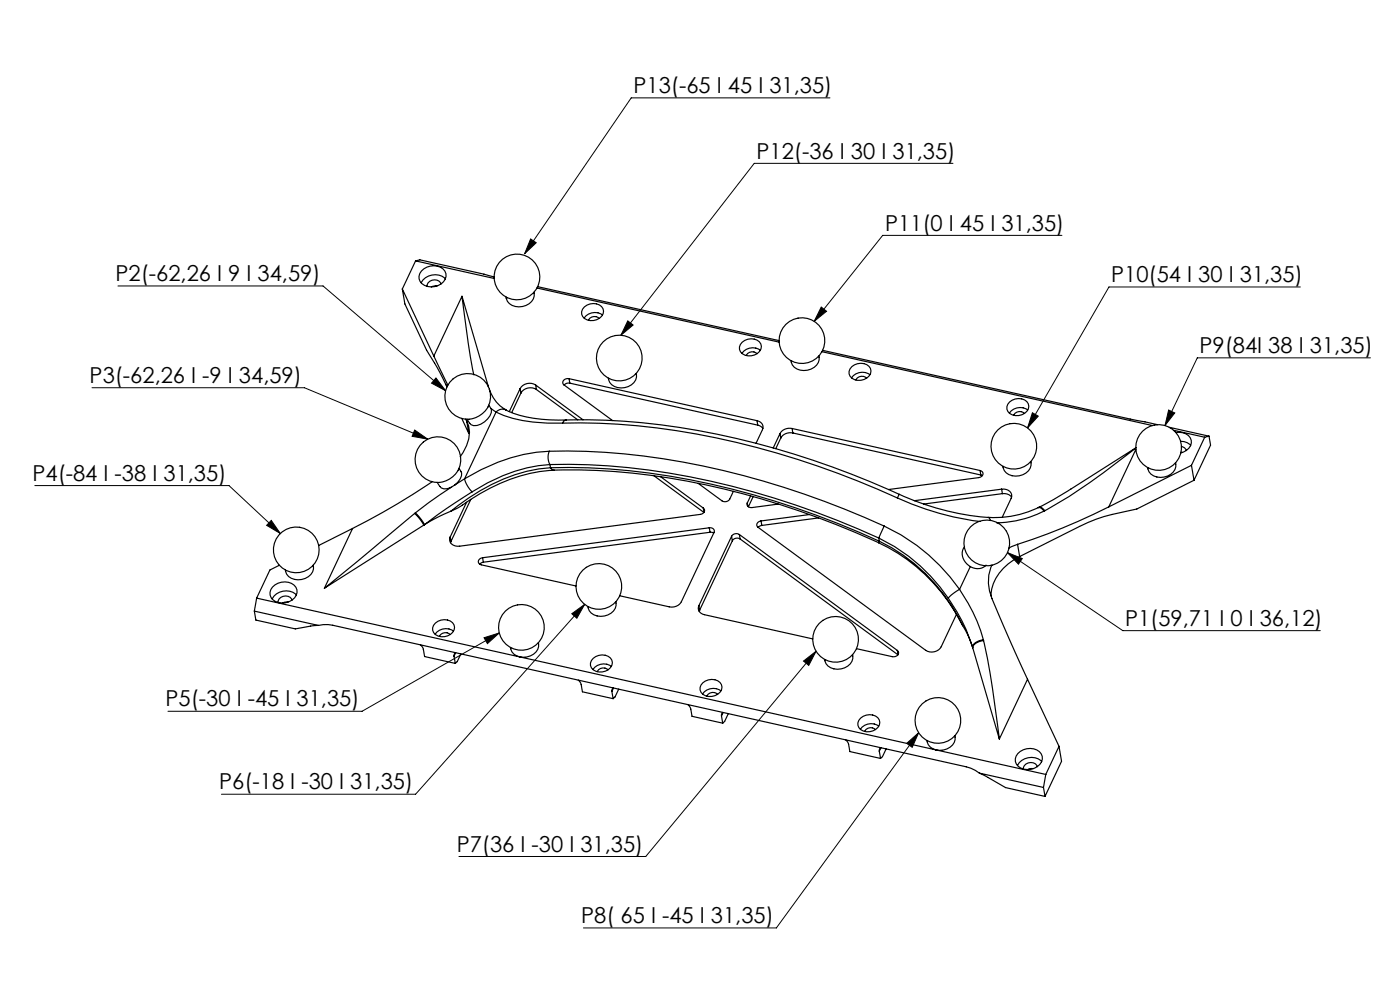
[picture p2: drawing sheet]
<svg xmlns="http://www.w3.org/2000/svg" width="297mm" height="210mm" viewBox="0 0 297 210" stroke-linecap="round" stroke-linejoin="round" font-family="sans-serif">
<g fill="none" stroke="#000" stroke-width=".21">
<path d="M176.1 20.8h-42.2l-22.6 33M202.2 34.6h-42.2l-28.3 36.5M112.6 50.7l1.2 .8-2.5 2.3zM225.3 49.9h-38l-14.6 18.3M25 60.7h43.5l26 22.2M133.2 68.1l1.1 .8-2.6 2.2zM174.2 65.1l1.1 .9-2.6 2.2zM275.9 60.9h-40.6l-17.3 29.9M290.7 75.9h-36.7l-6.9 14.4M19.5 82.2h45.1l26.1 11M88 91.2l2.7 2-3.3-.7zM92.5 80.2l2 2.7-2.9-1.6z"/>
<path d="M219 87.6l1.3 .7-2.3 2.5zM247.9 87l1.3 .6-2.1 2.7zM7.4 103h41.2l10.9 10.2M57.5 110.4l2 2.8-2.9-1.8zM213.7 117.2l3.2 1.3-.8 1.2zM213.7 117.2l24.5 16.6h41.9M102.7 135.3l3.2-1-2.5 2.2zM105.9 134.3l-29.1 16.6h-41.2M121.3 130.2l2.7-2-1.6 2.9zM124 128.2l-35.8 40.3h-41.2M173.1 138.1l-36.1 43.6h-39.6M170.5 140.2l2.6-2.1-1.5 3z"/>
<path d="M192.4 157.7l2.5-2.3-1.4 3.1zM194.9 155.4l-30.2 41.4h-40.9"/>
</g>
<path d="M213.7 117.2l3.2 1.3-.8 1.2zM92.5 80.2l2 2.7-2.9-1.6zM88 91.2l2.7 2-3.3-.7zM57.5 110.4l2 2.8-2.9-1.8zM102.7 135.3l3.2-1-2.5 2.2zM121.3 130.2l2.7-2-1.6 2.9zM170.5 140.2l2.6-2.1-1.5 3zM192.4 157.7l2.5-2.3-1.4 3.1zM247.9 87l1.3 .6-2.1 2.7zM219 87.6l1.3 .7-2.3 2.5zM174.2 65.1l1.1 .9-2.6 2.2zM133.2 68.1l1.1 .8-2.6 2.2zM112.6 50.7l1.2 .8-2.5 2.3z" fill="#000"/>
<g fill="none" stroke="#000" stroke-width=".25">
<path d="M88.2 55.3l.9-.2 15.7 3.6M88.2 55.3l-2.8 6M88.2 55.3l16.6 3.8M89.4 57.5a3.3 3.3 0 0 1 5 0 2.19 2.19 0 0 1-1.5 3.1 2.94 2.94 0 0 1-4-1.4v-.6zM94.5 59.1a3.3 3.3 0 0 0-5.2 .9M85.4 61.3l.5 3.2 4.6 9.8 2.2 3.6 2.1 4.2M85.4 61.3l6.6 14.2M92 75.5l3 6.2M92.7 60.7l-1.2 .2M93.6 60.2a1.56 1.56 0 0 0-1.7-.8 1.56 1.56 0 0 0-1.3 1.3M98 62.8l.4 3.1a138.7 138.7 0 0 0 2.1 13.6M98 62.8l5.6 19.3"/>
<path d="M98 62.8l-6 12.7M113.3 62a2.53 2.53 0 0 1-2.5 3 2.6 2.6 0 0 1-3.4-2M113.9 61.1l51.4 11.5M114.1 60.8l51.2 11.5M124 65.1a2.63 2.63 0 0 1 3.9 .4 2.03 2.03 0 0 1-2 2.5 1.84 1.84 0 0 1-1.9-.5 1.84 1.84 0 0 1-.4-1.9zM127.1 67.6a1.42 1.42 0 0 0-2.3 .3M127.8 66.8a2.77 2.77 0 0 0-3.9 .7M135 79.2a2.53 2.53 0 0 1-2.5 3 2.6 2.6 0 0 1-3.4-2M157.5 72.6a2.63 2.63 0 0 1 3.9 .4 2.03 2.03 0 0 1-2 2.5 1.84 1.84 0 0 1-1.9-.5 1.84 1.84 0 0 1-.4-1.9zM160.6 75a1.42 1.42 0 0 0-2.3 .4M161.3 74.3a2.77 2.77 0 0 0-3.9 .7M173.7 75.5a2.53 2.53 0 0 1-2.4 3 2.6 2.6 0 0 1-3.5-2"/>
<path d="M174.4 74.6l70.1 15.7M174.5 74.3l71.1 15.8M180.7 77.8a2.63 2.63 0 0 1 4 .4 2.04 2.04 0 0 1-2.1 2.5 1.84 1.84 0 0 1-1.9-.5 1.84 1.84 0 0 1-.4-1.9zM184.6 79.5a2.77 2.77 0 0 0-4 .7M97.4 99.4l.4 .6M98 88.8l1.5 3.1-.5-2.5M98.8 88.9l.2 .5M99 89.4a7.2 7.2 0 0 1-1.4 7.5M103.7 86l.4 .6M103.8 82.5a7.3 7.3 0 0 0 3.5 4.4M105.2 87.4a29.6 29.6 0 0 0 14.1 2.4M105.2 87.4l-1-.7a3.1 3.1 0 0 1-2.2 3.3 1.87 1.87 0 0 1-2.9-1.1"/>
<path d="M105.2 87.4l-6.6 14.2M107.3 86.9a25.7 25.7 0 0 0 12.8 2.2M107.3 86.9h-.1a1.76 1.76 0 0 0-2 .5M110.3 82.4l-2.3 4.9M110.3 82.4l.2 1M110.5 83.4l-1.9 4.1M113.6 81.7a2.35 2.35 0 0 0-3.3 .7M113.6 81.7l10.1 7.3M113.6 81.7l.2 .9M113.8 82.6a2.35 2.35 0 0 0-3.3 .8M113.8 82.6l8.8 6.5M116.5 95.7a157.2 157.2 0 0 1 58.4 10.6l8.5 3.4 4.2 1.9"/>
<path d="M116.5 95.7a37.1 37.1 0 0 0-17.9 5.9M116.5 95.7a3.3 3.3 0 0 0 .2 2.8M116.7 98.5a152.8 152.8 0 0 1 56.5 10.2l8.8 3.5 4.4 1.9M116.7 98.5a34 34 0 0 0-16.5 5.8M116.7 98.5l.1 .7M116.8 99.2l.6 .5a149.7 149.7 0 0 1 56.1 10.1l7.9 3.1 5 2.2M116.8 99.2a151.2 151.2 0 0 1 56.5 10.1l4.4 1.7 8.8 3.8M116.8 99.2a36.7 36.7 0 0 0-19.6 8l-1.6 1.3M117.6 99.8a36 36 0 0 0-19.5 7.4M119.3 89.8a157.2 157.2 0 0 1 58.4 10.6l8.5 3.4 4.2 1.8M120.1 89.1a157.1 157.1 0 0 1 60.5 11.5l10.2 4.3M120.1 89.1l-.4 .2-.4 .5"/>
<path d="M120.7 80.3a.87 .87 0 0 0-1.1 .2 .87 .87 0 0 0 .1 1.2l10.3 7.5M120.7 80.3l39.9 8.9M120.7 80.3l.2 1M120.9 81.3a1.22 1.22 0 0 0-1.2 .4M120.9 81.3l39.9 8.9M160.6 89.2a1.37 1.37 0 0 1 1.2 1.9l-1.4 2.9M160.6 89.2l.2 1M160.8 90.2l.6 .3 .4 .4M165.5 92l-1.5 3M165.5 92l.1 .9M165.6 92.9l-1 2.3M168 90.9a2.34 2.34 0 0 0-2.5 1.1"/>
<path d="M168 90.9l39.9 8.9M168 90.9l.2 .9M168.2 91.8a2.34 2.34 0 0 0-2.6 1.1M168.2 91.8l39.9 9M183.8 80.2a1.42 1.42 0 0 0-2.2 .4M207.9 99.8a.77 .77 0 0 1 .6 .9 .77 .77 0 0 1-.9 .6l-19.1 2.5M207.9 99.8l.2 1M214.2 85.3a2.63 2.63 0 0 1 3.9 .3 2.03 2.03 0 0 1-2 2.5 1.84 1.84 0 0 1-1.9-.4 1.84 1.84 0 0 1-.4-2zM217.3 87.7a1.42 1.42 0 0 0-2.3 .4M218 87a2.77 2.77 0 0 0-3.9 .6M218.7 97.9a2.53 2.53 0 0 1-2.5 3 2.6 2.6 0 0 1-3.4-2M240.9 95l-14.3 9.1-6.2 3.5"/>
<path d="M241 95.3l-5.8 12.2M241 95a138.3 138.3 0 0 1-19.4 13.3M248.1 90.6l8.4 1.9M249 91.3l6.6 1.4M249.4 98.2a2.53 2.53 0 0 1-2.4 3 2.6 2.6 0 0 1-3.5-2M249.5 91.8a2.51 2.51 0 0 1 3.2 2.2 2.71 2.71 0 0 1-2.2 2.1M250.5 93.6a2.99 2.99 0 0 1 2.1 .9M250.5 96h.3M250.6 94.7a1.19 1.19 0 0 1 1.1 .9M252.8 98.7l-17.6 8.8M252.8 98.7l.5 3.2M255.6 92.7l-2.8 6"/>
<path d="M256.5 92.5l-.9 .2M256.5 92.5l.3 1.9-3.5 7.5M59.3 119.9l-2 1-2.9 6M66.4 119.9a2.53 2.53 0 0 1-2.4 3 2.6 2.6 0 0 1-3.5-2M74.8 112.1l-7.2 3.6M74.8 112.1l-6 12.7M88 108.9l-19.2 15.9M88 108.9l1.1 1.2 .8 1.3M88.1 108.8l1.1 1.2 .9 1.3M88.1 108.8l-.1 .1M89.9 111.4l-21.1 13.4M90.1 111.3l-.2 .1"/>
<path d="M91.7 102.2l-1.1 .7a151.2 151.2 0 0 1-15.8 9.2M92.8 102.3l.5 .9a1.71 1.71 0 0 0 2.4 .2M95.5 113.9l.2 1M95.6 108.5l-2.8 1.3-2.7 1.5M95.7 114.9l-.1 .2M95.7 103.4l-4.7 3.2-2.9 2.2M96.5 102.8l-.8 .6M97.8 100.1a1.88 1.88 0 0 1-.7 2.2l-.6 .5M98.1 107.2l-2.5 1.3M98.6 101.6a5.7 5.7 0 0 0 1.6 2.7M98.6 101.6l-2.1 1.2M99 106.5l-3.5 7.4"/>
<path d="M99.9 105.9l-4.2 9M100.2 104.3l-5.5 3.6-4.6 3.4M102.4 118.3a.77 .77 0 0 0-.9 .6 .77 .77 0 0 0 .6 .9l20.1 4.5M102.4 118.3l.1 1M102.5 119.3l-.7 .4M138.7 100.9l10.6 7.8-.1-.9M140.2 101.1l9 6.7M148.1 102.5l5.1 3.7a1.18 1.18 0 0 0 1.6-.3l.8-1.7M149.2 107.8a.78 .78 0 0 1 .2 .9 .78 .78 0 0 1-.8 .4l-51.1 6.8a1.56 1.56 0 0 1-1.6-.4 1.56 1.56 0 0 1-.4-1.6M150.5 112a.78 .78 0 0 1 .8 .1 .78 .78 0 0 1 .2 .8l-7 14.7a2.34 2.34 0 0 1-2.5 1.1l-10.5-2.3M150.5 112l-48.1 6.3M150.5 112l.1 .9"/>
<path d="M150.6 112.9l.8 .2M150.6 112.9l-48.1 6.4M155.2 113.8l-6.9 14.7M155.2 113.8l.2 .9M155.4 114.7l-7 14.7M156.8 113.4a1.18 1.18 0 0 0-1.6 .4M156.8 113.4l33.6 24.6M156.8 113.4l.2 .9M157 114.3a1.18 1.18 0 0 0-1.6 .4M157 114.3l33.5 24.6M158.5 106.7a.78 .78 0 0 0 .2 .8 .78 .78 0 0 0 .8 .2l5.6-.8M158.5 106.7l.2 .7"/>
<path d="M159.2 105.2l-.7 1.5M159.8 105.3l-1 2.2M161.4 110.5a.78 .78 0 0 0-.8 .4 .78 .78 0 0 0 .2 1l35.6 26a2.35 2.35 0 0 0 3.3-.7l3.2-6.9M161.4 110.5l.2 1M161.6 111.5l-.8 .4M171.7 109.1l-10.3 1.4M173.7 109.9l-12.1 1.6M186.4 115.1a38 38 0 0 1 17.8 17.6M186.4 114.1a37.4 37.4 0 0 1 14.8 12.8M186.4 114.1l.1 .7M186.5 114.8a38.1 38.1 0 0 1 17.7 17.9M186.5 114.8l-.1 .3"/>
<path d="M187.6 111.6a40.1 40.1 0 0 1 16 13.4M187.6 111.6l-1.2 2.5M190.4 105.6a59.2 59.2 0 0 0 17.5 5M190.8 104.9l-.4 .7M190.8 104.9a55.7 55.7 0 0 0 18.8 4.9M204.6 116a2.87 2.87 0 0 0 1.2 4.2M208.1 100.8l.3 .1M209.2 119.9a2.6 2.6 0 0 1-3.4 .3M210.5 119.9a8.2 8.2 0 0 0-.1 7.1l7.6 17.1M212.5 103.8a1.56 1.56 0 0 1 1.6 .3 1.56 1.56 0 0 1 .4 1.6l-1.9 4M212.5 103.8l-18.5 2.4M212.5 103.8l.2 .9"/>
<path d="M212.7 104.7a2.04 2.04 0 0 1 1.9 .7M212.7 104.7l-16.7 2.2M215.9 115.5l-1.9 .8M215.9 115.5l.4 2.6M216.3 118.1a10.1 10.1 0 0 0-6.1 8.3M220.3 107.7h.4l.8 .7M220.4 107.6a20.9 20.9 0 0 1-10.8 2.1l.3 .2 .2 .5M220.4 107.6h.5l.7 .7M221.5 108.4a22.7 22.7 0 0 1-10.1 2.5M221.6 108.3l-.1 .1M235.2 107.5a131.5 131.5 0 0 1-19.3 8M253.3 101.9l-12.1 6.1a40.7 40.7 0 0 0-12.2 3.7l-12.7 6.4"/>
<path d="M54 129.6l.3 1.9 8.4 1.9 3.4-.6 1.5-.1M54 129.6l13.6 3.1M54.4 126.9l-.4 2.7M54.4 126.9l167.5 37.4M57.8 124.5a3.3 3.3 0 0 1 5 .1 2.19 2.19 0 0 1-1.5 3 2.94 2.94 0 0 1-4-1.4v-.5zM61.1 127.7l-1.2 .2M61.9 127.3a1.56 1.56 0 0 0-1.6-.9 1.56 1.56 0 0 0-1.3 1.4M62.9 126.2a3.3 3.3 0 0 0-5.2 .9M67.6 132.7l1-.2 2 .1 134.4 30.1 1 .3 1.8 1M89.2 136.8l.5 .7 .4 1.8 6.5 1.4M92.4 132.2a2.63 2.63 0 0 1 3.9 .4 2.03 2.03 0 0 1-2 2.5 1.84 1.84 0 0 1-1.9-.5 1.84 1.84 0 0 1-.4-2zM95.5 134.6a1.42 1.42 0 0 0-2.3 .4"/>
<path d="M96.2 133.9a2.77 2.77 0 0 0-3.9 .6M96.3 139.2l.3 1.5M96.6 138.5l-.2 .2-.1 .5M96.7 138.5l-.4 .7M97.8 138.7l-.8 1.6-.4 .4M114.2 136.3a2.53 2.53 0 0 1-2.4 3.1 2.6 2.6 0 0 1-3.5-2.1M125.8 139.6a2.63 2.63 0 0 1 4 .4 2.03 2.03 0 0 1-2 2.5 1.84 1.84 0 0 1-2-.4 1.84 1.84 0 0 1-.3-2zM130.6 127.7a2.53 2.53 0 0 1-2.4 3 2.6 2.6 0 0 1-3.5-2M148.3 128.5a1.37 1.37 0 0 0 1.1 1.9l23 5.1M148.3 128.5l.1 .9M148.4 129.4l-.1 .3M180.9 138.9a2.53 2.53 0 0 1-2.5 3 2.6 2.6 0 0 1-3.5-2"/>
<path d="M181.7 137.6l7.6 1.7a.87 .87 0 0 0 1.1-.2 .87 .87 0 0 0 0-1.1M190.4 138l.1 .9M201.2 126.9a36.4 36.4 0 0 1 5.1 10.4M203.6 125a35.5 35.5 0 0 1 5 10.7M203.6 125l-1.5 1-.9 .9M204.2 132.7a18.4 18.4 0 0 1 2.1 4.6M205.8 120.2l-2.2 4.8M206.3 137.3l.1 .1M206.4 137.4l5.6 19.4M208.6 135.7l.1 .2M208.6 135.7a2.32 2.32 0 0 0-2.3 1.6M208.7 135.9l.1 .5a222.2 222.2 0 0 1 3.2 20.4"/>
<path d="M208.7 135.9a2.32 2.32 0 0 0-2.3 1.5M122.7 144.3l.5 .7 .4 1.7 6.5 1.5M129 142.1a1.42 1.42 0 0 0-2.3 .4M129.7 141.4a2.77 2.77 0 0 0-3.9 .6M129.8 146.7l.3 1.5M130 146l.1-.1-.3 .8zM131.3 146.2l-.8 1.6-.4 .4M145.9 149.5l.6 .7 .3 1.7 6.5 1.5M149.1 144.8a2.63 2.63 0 0 1 4 .4 2.03 2.03 0 0 1-2.1 2.5 1.84 1.84 0 0 1-1.9-.4 1.84 1.84 0 0 1-.4-2zM152.2 147.3a1.42 1.42 0 0 0-2.2 .4M152.9 146.6a2.77 2.77 0 0 0-3.9 .6M153.1 151.9l.2 1.5"/>
<path d="M153.2 151.2l.2-.1-.3 .8zM154.5 151.4l-.8 1.6-.4 .4M179.4 156.9l.5 .7 .4 1.8 6.5 1.5M182.6 152.3a2.63 2.63 0 0 1 3.9 .4 2.03 2.03 0 0 1-2 2.5 1.84 1.84 0 0 1-1.9-.5 1.84 1.84 0 0 1-.4-1.9zM185.7 154.8a1.42 1.42 0 0 0-2.3 .4M186.4 154a2.77 2.77 0 0 0-3.9 .7M186.5 159.3l.3 1.6M186.9 158.6l-.3 .3-.1 .4M186.9 158.6l-.4 .7M188 158.9l-.8 1.6-.4 .4M202.6 156.1a2.53 2.53 0 0 1-2.5 3 2.6 2.6 0 0 1-3.4-2M215.9 159.9a3.3 3.3 0 0 1 5 0 2.19 2.19 0 0 1-1.5 3.1 2.94 2.94 0 0 1-4-1.4v-.6z"/>
<path d="M218 144.1l-6 12.7M218 144.1l6.7 14.2M224.7 158.3l-2.8 6M224.7 158.3l.5 3.2-3.5 7.4M207.8 164l5.5 3.1 8.4 1.8M207.8 164l13.6 3M219.2 163l-1.2 .2M220.1 162.6a1.56 1.56 0 0 0-1.7-.8 1.56 1.56 0 0 0-1.3 1.3M221 161.5a3.3 3.3 0 0 0-5.2 .9M221.4 167l.3 1.9M221.9 164.3l-.5 2.7"/>
<circle cx="109.7" cy="58.7" r="4.9"/>
<circle cx="131.4" cy="76" r="4.8"/>
<circle cx="170.1" cy="72.3" r="4.9"/>
<circle cx="92.9" cy="97.5" r="4.8"/>
<circle cx="99.2" cy="84.1" r="4.8"/>
<circle cx="215.1" cy="94.7" r="4.9"/>
<circle cx="245.8" cy="94.9" r="4.8"/>
<circle cx="62.9" cy="116.6" r="4.8"/>
<circle cx="209.3" cy="115.2" r="4.9"/>
<circle cx="110.6" cy="133.1" r="4.9"/>
<circle cx="127" cy="124.4" r="4.9"/>
<circle cx="177.3" cy="135.6" r="4.8"/>
<circle cx="199" cy="152.8" r="4.9"/>
</g>
<g font-size="4.7">
<text x="134.4" y="19.7">P13(-65 I 45 I 31,35)</text>
<text x="160.5" y="33.6">P12(-36 I 30 I 31,35)</text>
<text x="187.8" y="48.9">P11(0 I 45 I 31,35)</text>
<text x="24.5" y="59.6">P2(-62,26 I 9 I 34,59)</text>
<text x="235.7" y="59.9">P10(54 I 30 I 31,35)</text>
<text x="254.5" y="74.9">P9(84I 38 I 31,35)</text>
<text x="19" y="81.2">P3(-62,26 I -9 I 34,59)</text>
<text x="6.9" y="102">P4(-84 I -38 I 31,35)</text>
<text x="238.7" y="132.7">P1(59,71 I 0 I 36,12)</text>
<text x="35.1" y="149.8">P5(-30 I -45 I 31,35)</text>
<text x="46.5" y="167.4">P6(-18 I -30 I 31,35)</text>
<text x="96.9" y="180.7">P7(36 I -30 I 31,35)</text>
<text x="123.3" y="195.8">P8( 65 I -45 I 31,35)</text>
</g>
</svg>
